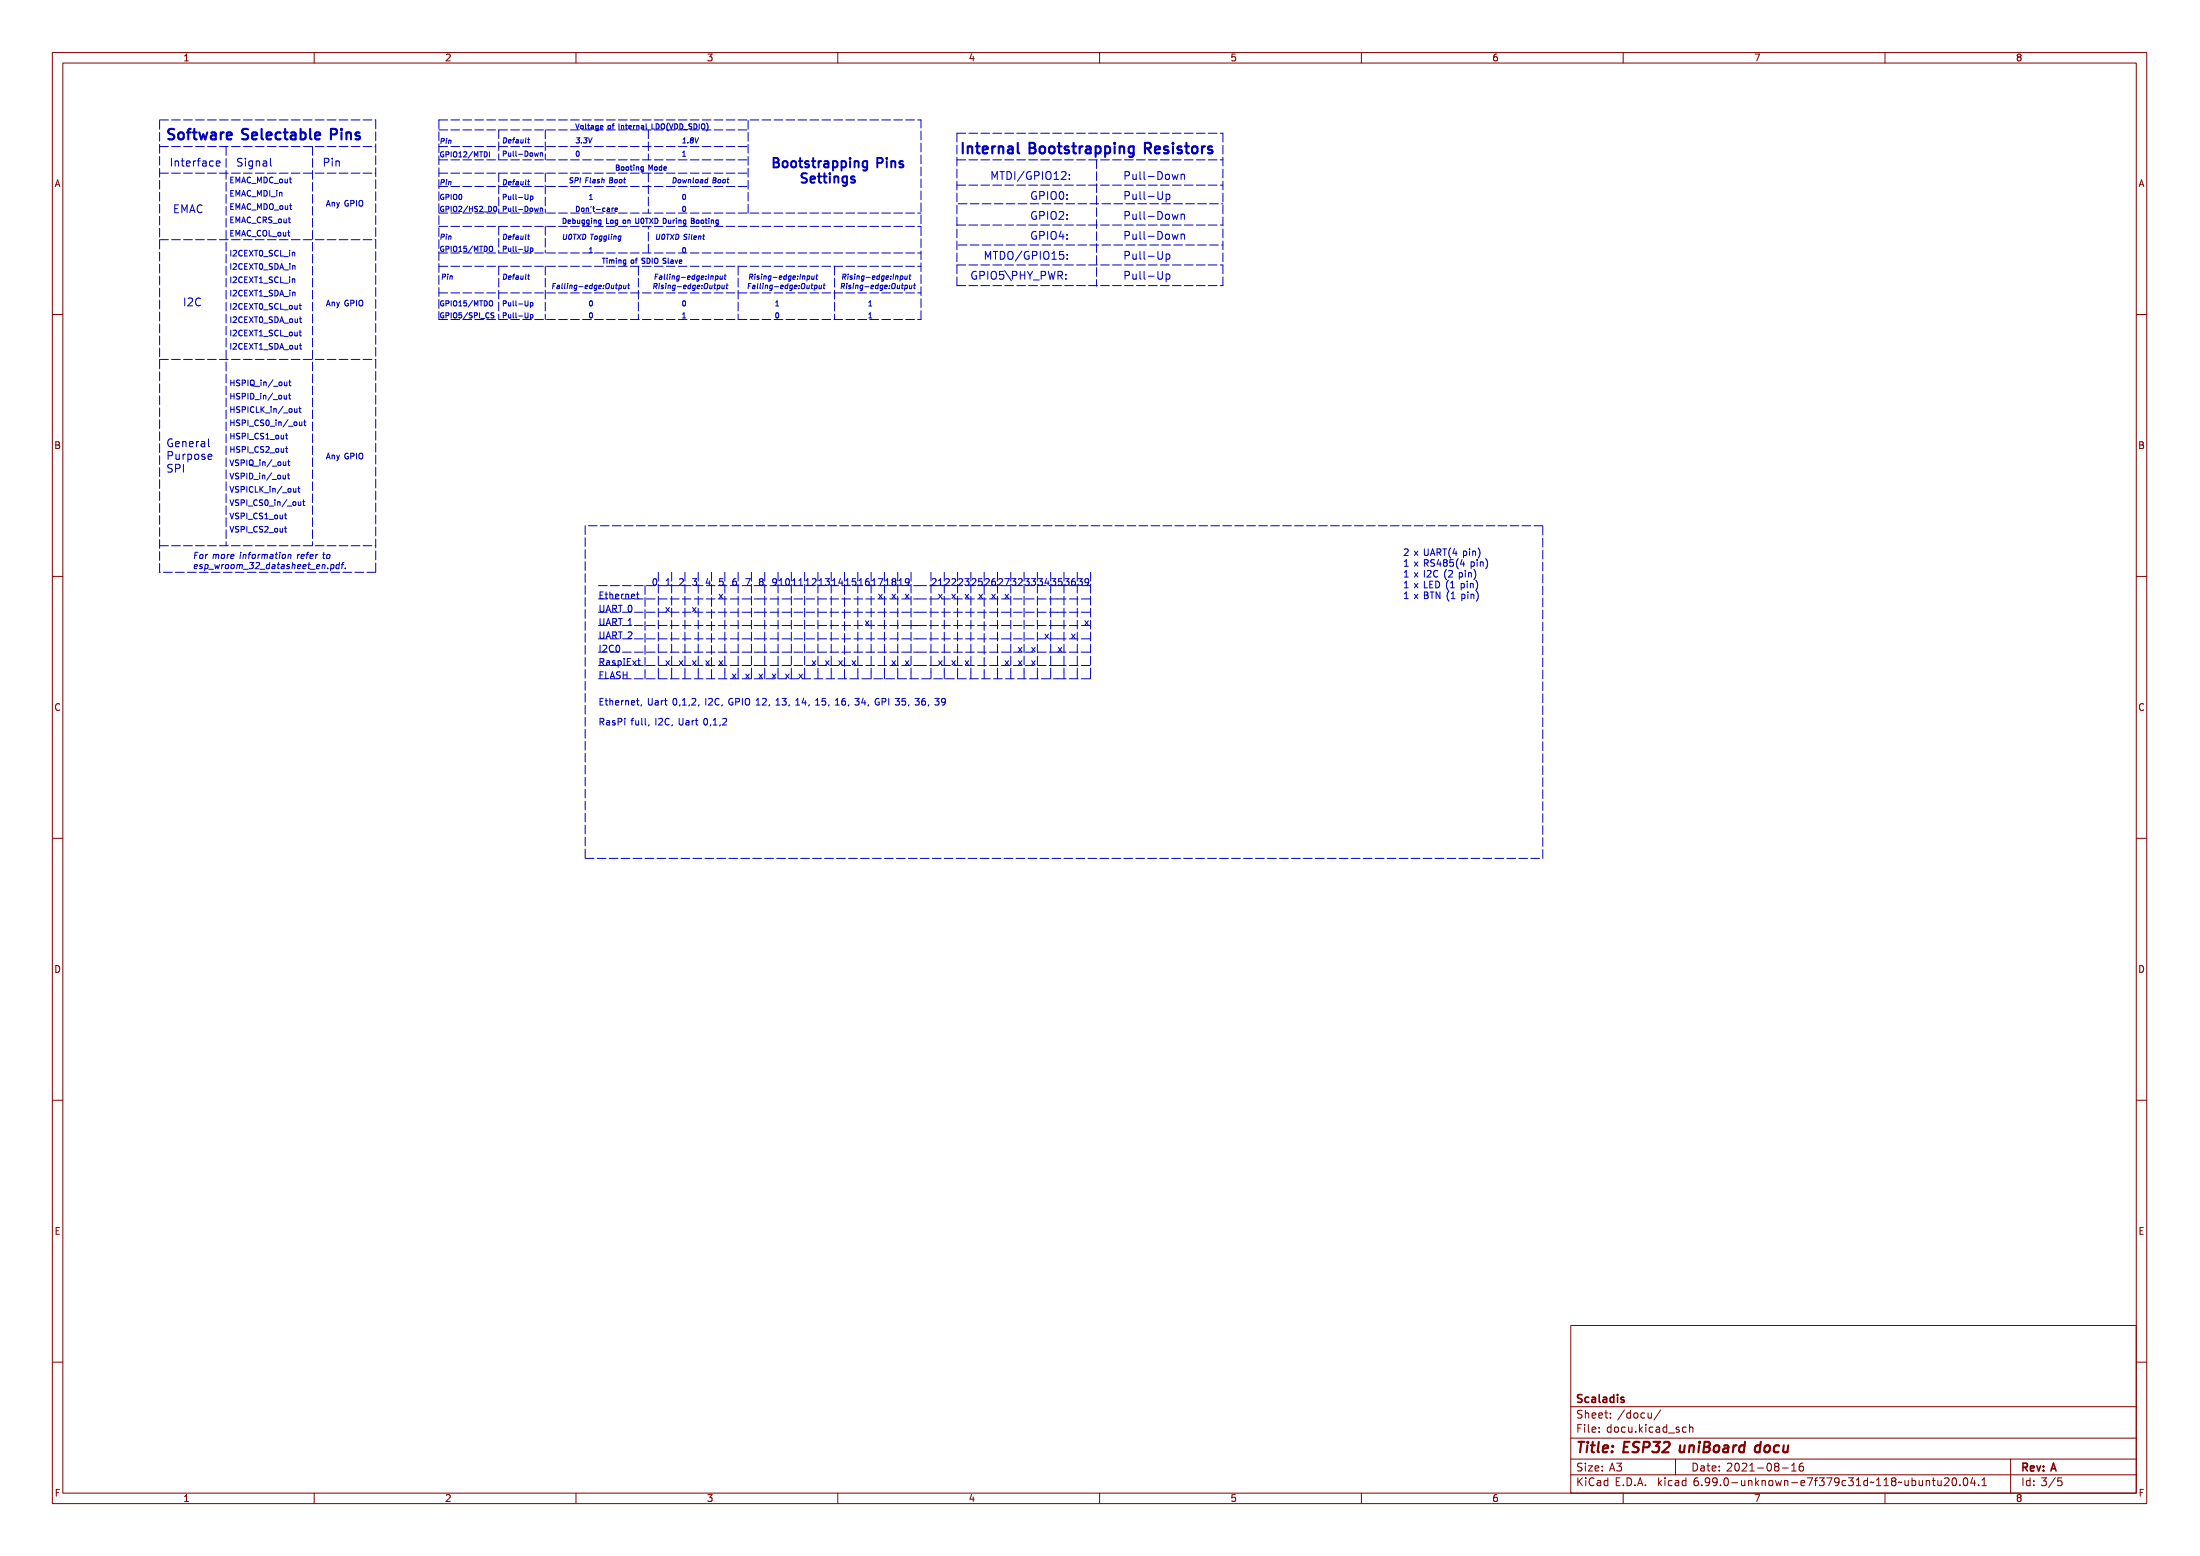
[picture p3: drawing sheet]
<svg xmlns="http://www.w3.org/2000/svg" width="420mm" height="297mm" viewBox="0 0 420 297" stroke-linecap="round" stroke-linejoin="round" font-family="sans-serif">
<g fill="none" stroke="#840000" stroke-width=".19">
<path d="M10 10h400v277h-400zM12 12h396v273h-396zM60 10v2M110 10v2M160 10v2M210 10v2M260 10v2M310 10v2M360 10v2M10 60h2M408 60h2M10 110h2"/>
<path d="M408 110h2M10 160h2M408 160h2M10 210h2M408 210h2M300 253h108v32h-108zM10 260h2M300 278.5h108M300 274.5h108M300 268.5h108M308.7 279.3h1l-.5 .6M309.4 279.9l.3 .3v.3l-.3 .3"/>
<path d="M314 269.7l.1 .1M314.1 270.6l-.1 .1M314.7 269.7l.1 .9 .4 .1 .2-.1M315.4 269.7v1M317.2 269.1l-1.3 2M320 278.5v3M320.3 272.9l.4 .1v.2l-.2 .2h-.3M320.3 272.4l.4 .1M322 272.5l-.4-.1-.3 .3 .2 .6h.5M322.7 272.6l.2-.2 .3 .1 .1 .9M322.7 271.9v1.5M342.2 279.7l.4-.4v1.5"/>
<path d="M344.3 279.3a.59 .59 0 0 0-.7 .7v.5l.1 .2 .5 .1 .2-.1 .1-.5-.2-.2-.4-.1-.3 .3M384 278.5v6.5M408 260h2M60 285v2M110 285v2M160 285v2M210 285v2M260 285v2M300 281.5h108M310 285v2M340.4 280.2h1.1M342.2 280.8h.8"/>
<path d="M360 285v2M366.5 282.6l.1 .9 .3 .1 .3-.1M367.2 282.6v1M367.9 282.6v1M367.9 282.8l.2-.2 .3 .1 .1 .9M369 282.6h.6M369.2 282.1v1.3l.4 .2M370.1 282.6l.1 .9 .3 .1 .2-.1M370.7 282.6v1M371.4 282.3l.5-.2 .3 .2v.2l-.9 1.1h.9M373 282.2l.2-.1a.8 .8 0 0 1 .5 .8 .8 .8 0 0 1-.5 .7 1 1 0 0 1-.2-1.4zM374.3 283.5v.1"/>
<path d="M375.2 282.2l.1-.1a.8 .8 0 0 1 .5 .8 .8 .8 0 0 1-.5 .7 .99 .99 0 0 1-.1-1.4zM376.7 282l-.3 1.1h.9M377.1 282.6v1M377.9 283.5v.1M378.5 283.6h.9M378.5 282.5l.4-.4v1.5M392.5 282l-1.3 2M393.7 282.1h-.7v.7l.2-.1 .5 .1 .1 .2-.1 .5-.2 .1-.5-.1"/>
</g>
<path d="M339.8 276a.66 .66 0 0 0-1 .3l-.1 .6 .2 .2h.8M340.7 275.9l-.1 1.2a.57 .57 0 0 0 .8 0M341.5 275.9l-.1 1.3" fill="none" stroke="#840000" stroke-width=".4"/>
<path d="M310 267.2l.2 .2-.2 .3M310 266.7l.1 .1" fill="none" stroke="#840000" stroke-width=".3"/>
<g fill="none" stroke="#0000c2" stroke-width=".19">
<path d="M41.3 31.2l.7-.1-.1-.3-.4-.1-.2 .2 .1 .7h.5M51.7 30.2v1.3l.2 .2M93 29.2v.5M93.5 29v1M94.4 39.4h.1a.48 .48 0 0 1 .4 .5 .48 .48 0 0 1-.5 .4l-.1-.3zM100.8 34.6h.4M100.8 26.6h.4M100.8 37.1v.9M101 34.3l-.1 .9 .2 .1M101 26.3l-.1 .9 .2 .1M101.3 37.4v1M101.3 37.5l.3-.1 .2 .2-.1 .4h-.4"/>
<path d="M102.8 39.7l-.2 .7-.2-.5M102.8 29.2l-.2 .6-.2-.4M103.2 39.8h.4v.6M103.2 29.2v.6M103.2 39.7v.7M103.2 29.3l.4-.1v.6M116.9 39.7v.7M117.2 39.7l-.3 .2M118.3 34.3h.3l.2 .1-.1 .5h-.4M119.1 34.3h.4M119.3 33.9l-.1 .9 .2 .1M138.1 34.3h.3l.2 .1-.1 .4-.3 .1"/>
<path d="M138.9 34.3h.3M139 33.9l-.1 .9 .3 .1M203.4 32.8l.2 .2-.1 .4-.8 .9h.9M204.2 34.1v.2M204.2 33.3v.2M222 36.6l-.1 1.3M222.7 37.1v1.5M222.7 37.1h.4l.3 .3-.1 .6h-.6M225 33.3l-.3 1-.3-.8M225.6 33.3v1M225.6 33.4l.2-.1h.3l.1 1M56.2 53.3l.1 .7"/>
<path d="M56.2 48.2l.1 .7M57.1 58.3h.4M57.3 57.9v1l.2 .1M93.7 47l.2 .1 .2 .2-.1 .6-.3 .1M93.7 57.4l.2 .1 .2 .2-.1 .6-.3 .1M93.9 59.8h.4M100.8 52.7h.4M100.8 45h.4M100.8 47v.9M100.8 57.4v.9M100.8 59.7v.9M101 52.3l-.1 .9 .2 .1"/>
<path d="M101 44.7l-.1 .9 .2 .1M101.3 47.4l.3-.1 .2 .2-.1 .4h-.4M101.3 47.3v1M101.3 57.7v1M101.3 57.8l.3-.1 .2 .2-.1 .5h-.4M117.4 40h.5v-.2l-.3-.1-.2 .2 .1 .4h.4M118.3 54.5l.3-.1 .1 .2-.1 .5h-.4M118.3 54.4l-.2 1M118.6 45.1l-.3-.1-.2 .2v.5h.4M118.6 45l-.1 .9-.2 .1h-.3M119.1 54.4v.7l.4-.1M119.6 54.4l-.1 .7"/>
<path d="M119.9 54.4h.4M120.1 54.1l-.1 .9 .2 .1M134.2 45h.4M134.4 44.7l-.1 .9 .2 .1M136.7 52.7h.4v.4l-.2 .2h-.3M136.7 52.7l-.1 1M137.1 54.5l.2-.1 .2 .2-.1 .4-.3 .1M137.6 52.7l-.1 .6 .4-.1M137.9 54.4v.7l.4-.1M138 52.7l-.1 .6M138.3 52.7h.4M138.3 54.4v.7"/>
<path d="M138.5 52.3l-.1 .9 .2 .1M138.7 54.4h.4M138.9 54.1l-.1 .9 .2 .1M154.2 52.7h.3l.2 .2-.1 .3-.4 .1M155.1 52.7l-.1 .6 .4-.1M155.5 52.7l-.1 .6M155.6 54.5l.3-.1 .2 .2-.2 .5h-.4M155.6 54.4l-.1 1M155.8 52.7h.4M156 52.3l-.1 .9 .2 .1M156.5 54.4l-.1 .7 .4-.1M156.9 54.4l-.1 .7"/>
<path d="M157.2 54.4h.4M157.4 54.1l-.1 .9 .2 .1M172 52.7h.3l.1 .2-.1 .3-.3 .1M172.9 52.7l-.1 .6 .4-.1M172.9 54.5l.3-.1 .1 .2-.1 .4-.3 .1M173.3 52.7l-.1 .6M173.6 52.7h.4M173.7 54.4v.7l.4-.1M173.8 52.3l-.1 .9 .2 .1M174.2 54.4l-.1 .7M174.5 54.4h.4M174.7 54.1l-.1 .9 .2 .1"/>
<path d="M203.8 49.4v.1M203.8 48.6v.1M222 48l-.1 1.4M222 51.8l-.1 1.4M222.7 48.5v1.5M222.7 52.3v1.5M222.7 48.6l.4-.1 .3 .3-.1 .6h-.6M222.7 52.4l.4-.1 .3 .3-.1 .6h-.6M225 40.9l-.3 1-.3-.7M225 44.7l-.3 1-.3-.7M225.6 40.9v1M225.6 44.7v1"/>
<path d="M225.6 41l.2-.1h.3l.1 1M225.6 44.8l.2-.1 .3 .1 .1 .9M54.7 75.5v.7M54.7 76.1h-.4M54.8 72.9v.7M54.8 73.5l-.4 .1M55.1 75.5h.4M55.2 72.9h.4M55.3 75.1v.9l.2 .2M55.3 72.6v.9l.3 .1M56.2 78l.1 .7 .4-.1M56.7 78v.7"/>
<path d="M57.1 78h.4M57.1 63.4h.4M57.2 60.9h.4M57.2 65.9h.4M57.2 77.6v1l.3 .1M57.3 63v1l.2 .1M57.4 61.5l.2 .1M57.4 66.6l.2 .1M93.9 60.1l.3 .2 .1 .2-.2 .2-.3-.1M101.3 60v1M101.3 60.1l.3-.1 .2 .2-.1 .4h-.4M39.8 83.8v1.3l.2 .2"/>
<path d="M40 86.7l.4 .1 .1 .3-.8 .1M40.4 87.6l-.4 .1M54.3 98.3h.4M54.5 85.6h.4M54.5 99h.2M54.5 90.7v.7M54.5 91.3l-.3 .1M54.5 83.1h.4M54.6 88.2v.7M54.6 88.8l-.3 .1M54.7 82.7v.9l.2 .2M54.7 85.3v.9l.2 .1"/>
<path d="M54.9 90.7h.4M54.9 88.2h.5M55 90.3v1l.3 .1M55.1 87.8v.9l.3 .2M56.5 93.2v.8M56.5 93.9h-.4M56.9 93.2h.4M57 96.3l.1 .2 .3-.1M57 92.9v.9l.3 .2M57.2 80.5v.7h.4M57.4 95.8v.7M57.6 80.5v.8"/>
<path d="M57.8 95.8h.4M58 95.4v.9l.2 .2M58 80.5h.4M58.2 80.2v.9l.2 .2M54.3 100.9h.4M54.5 101.5l.2 .1M58.5 105.8h.4M59 105.4l-.3 .2-.2 1M59.2 106.2l.6-.1v-.2l-.4-.1-.2 .2v.6h.5M60.3 105.8l-.1 .8M60.7 105.8l-.4 .3M61.6 105.8h.5"/>
<path d="M61.9 105.4l-.2 1.1 .3 .1M62.5 105.9l.2-.1 .3 .1v.5l-.2 .2-.4-.1zM63.2 107.8h.5v.5l-.2 .3-.3-.1M63.2 107.8l-.1 1.2M64.8 107.8h-.3l-.3 .2v.5h.5M64.8 107.4l-.1 1.2M65.2 107.8h.4M65.7 107.4l-.3 .1-.1 1.1M66 108.5l-.1 .1M121.6 113.4h.4M121.7 113v1.1l.3 .2M279.8 109.3v.9"/>
<path d="M280.2 110.9v.2M280.3 113v.1M280.5 109.3v.9M280.5 109.4l.1-.1 .3 .1 .1 .8M280.8 111.5l.2-.1h.3l.1 .8M280.8 111.4v.8M280.9 113.6l.2-.2 .3 .1 .1 .8M280.9 113.4v.9M281.3 105.2v.8M281.3 105.3l.1-.1 .3 .1 .1 .7M281.7 109.1a1.48 1.48 0 0 1-.2 1.5M281.8 110.8a1.46 1.46 0 0 1 0 1.9"/>
<path d="M282 112.8a1.46 1.46 0 0 1 0 2M282.1 106.8v.2M282.1 107.3v.8M282.3 104.6a1.46 1.46 0 0 1 0 1.9M282.7 107.3v.8M282.7 107.4l.2-.1h.3l.1 .8M283.7 106.7a1.46 1.46 0 0 1 0 1.9M121.8 126.1h.5M122 125.7v1.1l.3 .2M134.7 137.1a.68 .68 0 0 1 .4 .7 .68 .68 0 0 1-.4 .6M135.7 138.3l-.1 .3M136.2 138.4h.7"/>
<path d="M136.2 137.5l.4-.4v1.3M137.5 138.3l-.1 .3M138 137.3l.5-.2 .3 .4-.8 .9h.8M168.9 133.3l.3 .3-.1 .3-.2 .1M169.7 133.3v1.3M171 133.3h.8l-.5 .5 .4 .1v.6l-.2 .1-.5-.1M172.9 133.3h-.6l-.1 .6 .2-.1 .5 .1 .1 .2-.1 .4-.2 .1-.5-.1M173.6 134.5l-.1 .3M174.8 133.3h.8l-.5 .5 .4 .1v.6l-.2 .1-.5-.1M176.6 133.3l-.3 .1a.86 .86 0 0 0 0 1.2l.4-.1 .1-.4-.3-.3h-.2l-.3 .3M177.4 134.5l-.2 .3M178.5 133.3h.8l-.4 .5 .4 .1v.6l-.2 .1-.6-.1"/>
<path d="M180.5 133.9l-.2 .2h-.4l-.1-.2v-.3l.3-.3h.2l.2 .3a.84 .84 0 0 1-.3 1h-.3"/>
</g>
<path d="M126.9 31.8l.3 .1 .1 .2-.5 .1M127.2 32.5h-.3M134 23.8l.2-.2 .4 .2v.5l-.1 .3h-.3l-.2-.1zM134.9 23.5a1.14 1.14 0 0 1 0 1.5M129.4 49.6l-.2 .7M129.7 50l.5-.1v-.2l-.3-.1-.2 .2 .1 .4h.4M135.4 41.7v.1M135.4 42v.7M135.9 42v.7M135.9 42.1l.3-.1 .1 .7M137.2 42h-.3l-.2 .2 .1 .4h.4M137.2 42v.8l-.2 .2-.2-.1" fill="none" stroke="#0000c2" stroke-width=".2"/>
<path d="M161.2 33.7l.5 .1M161.7 33.7v1.4l-.3 .4M161.7 34.8l-.5 .1M163.2 33.8l-.4-.1-.3 .2 .1 .3 .6 .2v.4h-.7M172.4 30.8h-.4l-.2 .2v.3l.6 .1v.5h-.6" fill="none" stroke="#0000c2" stroke-width=".36"/>
<path d="M66.2 25.3v1.3M66.2 25.5a.5 .5 0 0 1 .8 .1v1M68.7 25.4l-.5-.1-.3 .3 .1 .2 .7 .2v.2v.3h-.8M227.6 28.3a.55 .55 0 0 1 .6-.4 .55 .55 0 0 1 .5 .4v.6a.55 .55 0 0 1-.5 .4 .55 .55 0 0 1-.6-.4M229.6 27.9v1.4M230.1 27.9l-.4 .1-.1 .3M231.5 28l-.5-.1-.3 .3 .1 .3 .7 .2 .1 .2-.1 .3h-.8" fill="none" stroke="#0000c2" stroke-width=".4"/>
<g fill="none" stroke="#0000c2" stroke-width=".19" stroke-dasharray="1.7 .6">
<path d="M30.5 33.1h41.3M30.5 28h41.3M30.5 22.9h41.3M43.2 28v76.2M59.7 28v76.2M71.8 22.9v86.4M83.8 22.9v38.1M83.8 22.9h92.1M83.8 28h59.1M83.8 35.6h59.1M83.8 33.1h59.1M83.8 30.5h59.1"/>
<path d="M83.8 24.8h59.1M95.2 24.8v5.7M95.2 33.1v7.6M104.1 24.8v5.7M104.1 33.1v7.6M123.8 24.8v5.7M123.8 33.1v7.6M182.8 35.3h50.8M182.8 30.5h50.8M182.8 25.4v29.2M182.8 25.4h50.8M183 38.9h50.6"/>
<path d="M209.4 30.5v24.1M233.6 25.4v29.2M30.5 45.8h41.3M83.8 50.8h92.1M83.8 43.2h92.1M83.8 48.3h92.1M83.8 40.7h92.1M83.8 55.9h92.1M95.2 43.2v5.1M95.2 50.8v10.2M104.1 50.8v10.2M104.1 43.2v5.1"/>
<path d="M121.9 50.8v10.2M123.8 48.3v-5.1M141 50.8v10.2M142.9 40.7v-17.8M159.4 50.8v10.2M182.8 54.5h50.8M182.8 50.6h50.8M182.8 43h50.8M183 46.8h50.6M30.5 68.6h41.3M83.8 61h92.1M175.9 61v-38.1"/>
<path d="M30.5 109.3v-86.4M30.5 104.2h41.3M71.8 109.3h-41.3M111.8 100.4v63.5M114.3 116.9h30.5M114.3 119.4h30.5M114.3 114.3h30.5M114.3 111.8h30.5M123.2 111.8v16.5M125.7 109.3v19M128.3 109.3v19M130.8 109.3v19"/>
<path d="M133.3 109.3v19M135.9 111.8v16.5M135.9 109.3v2.5M138.4 109.3v19M141 109.3v19M143.5 109.3v19M144.8 114.3h30.5M144.8 116.9h30.5M144.8 119.4h30.5M144.8 111.8h30.5M146 109.3v19M148.6 109.3v19"/>
<path d="M151.1 109.3v19M153.7 109.3v19M156.2 109.3v19M158.7 109.3v19M161.3 111.8v16.5M161.3 109.3v2.5M163.8 109.3v19M166.4 109.3v19M168.9 109.3v19M171.4 109.3v19M174 119.4h1.3M174 109.3v19"/>
<path d="M175.3 111.8h26.6M175.3 119.4h26.6M175.3 116.9h26.6M175.3 114.3h26.6M177.8 109.3v19M180.3 109.3v19M182.9 109.3v19M185.4 109.3v19M188 111.8v16.5M188 109.3v2.5M190.5 109.3v19M193 109.3v19"/>
<path d="M195.6 109.3v19M198.1 109.3v19M200.7 109.3v19M201.9 114.3h6.4M201.9 111.8h6.4M201.9 119.4h6.4M201.9 116.9h6.4M203.2 109.3v19M205.7 109.3v19M208.3 109.3v19M294.6 100.4h-182.8M114.3 122h30.5"/>
<path d="M114.3 129.6h87.6M114.3 127h30.5M114.3 124.5h30.5M123.2 128.3v1.3M125.7 128.3v1.3M128.3 128.3v1.3M130.8 128.3v1.3M133.3 128.3v1.3M135.9 128.3v1.3M138.4 128.3v1.3M144.8 127h30.5M144.8 124.5h30.5"/>
<path d="M144.8 122h30.5M156.2 128.3v1.3M158.7 128.3v1.3M161.3 128.3v1.3M163.8 128.3v1.3M166.4 128.3v1.3M168.9 128.3v1.3M171.4 128.3v1.3M174 128.3v1.3M175.3 124.5h26.6M175.3 122h26.6M175.3 127h26.6"/>
<path d="M177.8 128.3v1.3M180.3 128.3v1.3M182.9 128.3v1.3M185.4 128.3v1.3M188 128.3v1.3M190.5 128.3v1.3M193 128.3v1.3M195.6 128.3v1.3M198.1 128.3v1.3M200.7 128.3v1.3M201.9 129.6h6.4M201.9 127h6.4"/>
<path d="M201.9 122h6.4M201.9 124.5h6.4M203.2 128.3v1.3M205.7 128.3v1.3M208.3 129.6v-1.3M111.8 163.9h182.8M294.6 163.9v-63.5"/>
</g>
<g font-size="2.8" fill="#0000c2">
<text x="31.7" y="26.7">Software Selectable Pins</text>
<text x="183.4" y="29.4">Internal Bootstrapping Resistors</text>
</g>
<text font-size="2.8" fill="#840000" x="301" y="277.3">Title: ESP32 uniBoard docu</text>
<g font-size="2.5" fill="#0000c2">
<text x="147.3" y="32">Bootstrapping Pins</text>
<text x="150.8" y="35">Settings</text>
</g>
<g font-size="2.1" fill="#0000c2">
<text x="32.4" y="31.8">Interface</text>
<text x="45.1" y="31.8">Signal</text>
<text x="61.6" y="31.8">Pin</text>
<text x="189.1" y="34.3">MTDI/GPIO12:</text>
<text x="214.5" y="34.3">Pull-Down</text>
<text x="33" y="40.7">EMAC</text>
<text x="196.7" y="38.1">GPIO0:</text>
<text x="196.7" y="41.9">GPIO2:</text>
<text x="214.5" y="41.9">Pull-Down</text>
<text x="214.5" y="38.1">Pull-Up</text>
<text x="196.7" y="45.8">GPIO4:</text>
<text x="214.5" y="45.8">Pull-Down</text>
<text x="185.3" y="53.4">GPIO5\PHY_PWR:</text>
<text x="187.8" y="49.6">MTDO/GPIO15:</text>
<text x="214.5" y="53.4">Pull-Up</text>
<text x="214.5" y="49.6">Pull-Up</text>
<text x="34.9" y="58.5">I2C</text>
<text x="31.7" y="85.4">General</text>
<text x="31.7" y="87.8">Purpose</text>
<text x="31.7" y="90.2">SPI</text>
</g>
<g font-size="2.1" fill="#840000">
<text x="301" y="267.8">Scaladis</text>
<text x="301" y="273.5">File: docu.kicad_sch</text>
<text x="301" y="270.8">Sheet: /docu/</text>
<text x="301" y="280.9">Size: A3</text>
<text x="323" y="280.9">Date: 2021-08-16</text>
<text x="386" y="280.9">Rev: A</text>
<text x="301" y="283.7">KiCad E.D.A. kicad 6.99.0-unknown-e7f379c31d~118~ubuntu20.04.1</text>
<text x="386" y="283.7">Id: 3/5</text>
</g>
<g font-size="1.8" fill="#840000">
<text x="35" y="11.7">1</text>
<text x="85" y="11.7">2</text>
<text x="135" y="11.7">3</text>
<text x="185" y="11.7">4</text>
<text x="235" y="11.7">5</text>
<text x="285" y="11.7">6</text>
<text x="335" y="11.7">7</text>
<text x="385" y="11.7">8</text>
<text x="10.3" y="35.7">A</text>
<text x="408.3" y="35.7">A</text>
<text x="10.3" y="85.7">B</text>
<text x="408.3" y="85.7">B</text>
<text x="10.3" y="135.7">C</text>
<text x="408.3" y="135.7">C</text>
<text x="10.3" y="185.7">D</text>
<text x="408.3" y="185.7">D</text>
<text x="10.4" y="235.7">E</text>
<text x="408.4" y="235.7">E</text>
<text x="10.4" y="285.7">F</text>
<text x="35" y="286.7">1</text>
<text x="85" y="286.7">2</text>
<text x="135" y="286.7">3</text>
<text x="185" y="286.7">4</text>
<text x="235" y="286.7">5</text>
<text x="285" y="286.7">6</text>
<text x="335" y="286.7">7</text>
<text x="385" y="286.7">8</text>
<text x="408.4" y="285.7">F</text>
</g>
<g font-size="1.8" fill="#0000c2">
<text x="268" y="106.1">2 x UART(4 pin)</text>
<text x="124.5" y="111.8">0</text>
<text x="127" y="111.8">1</text>
<text x="129.5" y="111.8">2</text>
<text x="132.1" y="111.8">3</text>
<text x="134.6" y="111.8">4</text>
<text x="137.2" y="111.8">5</text>
<text x="139.7" y="111.8">6</text>
<text x="142.2" y="111.8">7</text>
<text x="144.8" y="111.8">8</text>
<text x="147.3" y="111.8">910</text>
<text x="151.1" y="111.8">11</text>
<text x="153.7" y="111.8">12</text>
<text x="156.2" y="111.8">13</text>
<text x="158.7" y="111.8">14</text>
<text x="161.3" y="111.8">15</text>
<text x="163.8" y="111.8">16</text>
<text x="166.4" y="111.8">17</text>
<text x="168.9" y="111.8">18</text>
<text x="171.4" y="111.8">19</text>
<text x="177.8" y="111.8">21</text>
<text x="180.3" y="111.8">22</text>
<text x="182.9" y="111.8">23</text>
<text x="185.4" y="111.8">25</text>
<text x="188" y="111.8">26</text>
<text x="190.5" y="111.8">27</text>
<text x="193" y="111.8">32</text>
<text x="195.6" y="111.8">33</text>
<text x="198.1" y="111.8">34</text>
<text x="200.7" y="111.8">35</text>
<text x="203.2" y="111.8">36</text>
<text x="205.7" y="111.8">39</text>
<text x="268" y="108.2">1 x RS485(4 pin)</text>
<text x="268" y="110.2">1 x I2C (2 pin)</text>
<text x="268" y="112.3">1 x LED (1 pin)</text>
<text x="114.3" y="114.3">Ethernet</text>
<text x="114.3" y="116.9">UART 0</text>
<text x="114.3" y="119.4">UART 1</text>
<text x="127" y="116.9">x</text>
<text x="132.1" y="116.9">x</text>
<text x="137.2" y="114.3">x</text>
<text x="165.1" y="119.4">x</text>
<text x="167.6" y="114.3">x</text>
<text x="170.2" y="114.3">x</text>
<text x="172.7" y="114.3">x</text>
<text x="179.1" y="114.3">x</text>
<text x="181.6" y="114.3">x</text>
<text x="184.1" y="114.3">x</text>
<text x="186.8" y="114.3">x</text>
<text x="189.2" y="114.3">x</text>
<text x="191.8" y="114.3">x</text>
<text x="207" y="119.4">x</text>
<text x="268" y="114.3">1 x BTN (1 pin)</text>
<text x="114.3" y="122">UART 2</text>
<text x="114.3" y="124.5">I2C0</text>
<text x="194.3" y="124.5">x</text>
<text x="196.8" y="124.5">x</text>
<text x="199.4" y="122">x</text>
<text x="201.9" y="124.5">x</text>
<text x="204.5" y="122">x</text>
<text x="114.3" y="127">RaspiExt</text>
<text x="114.3" y="129.6">FLASH</text>
<text x="127" y="127">x</text>
<text x="129.5" y="127">x</text>
<text x="132.1" y="127">x</text>
<text x="134.6" y="127">x</text>
<text x="137.2" y="127">x</text>
<text x="139.7" y="129.6">x</text>
<text x="142.2" y="129.6">x</text>
<text x="144.8" y="129.6">x</text>
<text x="147.3" y="129.6">x</text>
<text x="149.9" y="129.6">x</text>
<text x="152.4" y="129.6">x</text>
<text x="154.9" y="127">x</text>
<text x="157.5" y="127">x</text>
<text x="160" y="127">x</text>
<text x="162.6" y="127">x</text>
<text x="170.2" y="127">x</text>
<text x="172.7" y="127">x</text>
<text x="179.1" y="127">x</text>
<text x="181.6" y="127">x</text>
<text x="184.1" y="127">x</text>
<text x="191.8" y="127">x</text>
<text x="194.3" y="127">x</text>
<text x="196.8" y="127">x</text>
<text x="114.3" y="134.7">Ethernet, Uart 0,1,2, I2C, GPIO 12, 13, 14, 15, 16, 34, GPI 35, 36, 39</text>
<text x="114.3" y="138.5">RasPi full, I2C, Uart 0,1,2</text>
</g>
<g font-size="1.7" fill="#0000c2">
<text x="36.8" y="106.7">For more information refer to</text>
<text x="36.8" y="108.6">esp_wroom_32_datasheet_en.pdf.</text>
</g>
<g font-size="1.5" fill="#0000c2">
<text x="43.8" y="35">EMAC_MDC_out</text>
<text x="43.8" y="37.5">EMAC_MDI_in</text>
<text x="43.8" y="40">EMAC_MDO_out</text>
<text x="62.2" y="39.4">Any GPIO</text>
<text x="43.8" y="42.6">EMAC_CRS_out</text>
<text x="43.8" y="45.1">EMAC_COL_out</text>
<text x="43.8" y="51.5">I2CEXT0_SDA_in</text>
<text x="43.8" y="48.9">I2CEXT0_SCL_in</text>
<text x="43.8" y="56.6">I2CEXT1_SDA_in</text>
<text x="43.8" y="59.1">I2CEXT0_SCL_out</text>
<text x="43.8" y="54">I2CEXT1_SCL_in</text>
<text x="62.2" y="58.5">Any GPIO</text>
<text x="43.8" y="64.2">I2CEXT1_SCL_out</text>
<text x="43.8" y="61.6">I2CEXT0_SDA_out</text>
<text x="43.8" y="66.7">I2CEXT1_SDA_out</text>
<text x="43.8" y="73.7">HSPIQ_in/_out</text>
<text x="43.8" y="76.2">HSPID_in/_out</text>
<text x="43.8" y="78.8">HSPICLK_in/_out</text>
<text x="43.8" y="83.9">HSPI_CS1_out</text>
<text x="43.8" y="81.3">HSPI_CS0_in/_out</text>
<text x="43.8" y="86.4">HSPI_CS2_out</text>
<text x="43.8" y="88.9">VSPIQ_in/_out</text>
<text x="62.2" y="87.7">Any GPIO</text>
<text x="43.8" y="94">VSPICLK_in/_out</text>
<text x="43.8" y="91.5">VSPID_in/_out</text>
<text x="43.8" y="99.1">VSPI_CS1_out</text>
<text x="43.8" y="101.6">VSPI_CS2_out</text>
<text x="43.8" y="96.6">VSPI_CS0_in/_out</text>
</g>
<g font-size="1.4" fill="#0000c2">
<text x="83.9" y="27.5">Pin</text>
<text x="95.9" y="27.3">Default</text>
<text x="95.9" y="29.9">Pull-Down</text>
<text x="109.9" y="24.7">Voltage of Internal LDO(VDD_SDIO)</text>
<text x="109.9" y="27.3">3.3V</text>
<text x="109.9" y="29.9">0</text>
<text x="130.2" y="29.9">1</text>
<text x="130.2" y="27.3">1.8V</text>
<text x="83.9" y="35.3">Pin</text>
<text x="83.9" y="30">GPIO12/MTDI</text>
<text x="95.9" y="35.3">Default</text>
<text x="108.6" y="35">SPI Flash Boot</text>
<text x="117.5" y="32.5">Booting Mode</text>
<text x="128.3" y="35">Download Boot</text>
<text x="83.9" y="40.4">GPIO2/HS2_D0</text>
<text x="83.9" y="38.1">GPIO0</text>
<text x="95.9" y="40.4">Pull-Down</text>
<text x="95.9" y="38.1">Pull-Up</text>
<text x="109.9" y="40.4">Don't-care</text>
<text x="112.4" y="38.1">1</text>
<text x="130.2" y="40.4">0</text>
<text x="130.2" y="38.1">0</text>
<text x="83.9" y="45.8">Pin</text>
<text x="95.9" y="45.8">Default</text>
<text x="107.3" y="45.8">U0TXD Toggling</text>
<text x="107.3" y="42.7">Debugging Log on U0TXD During Booting</text>
<text x="125.1" y="45.8">U0TXD Silent</text>
<text x="83.9" y="48">GPIO15/MTDO</text>
<text x="84.2" y="53.4">Pin</text>
<text x="95.9" y="48">Pull-Up</text>
<text x="95.9" y="53.4">Default</text>
<text x="112.4" y="48.3">1</text>
<text x="114.9" y="50.3">Timing of SDIO Slave</text>
<text x="124.8" y="53.4">Falling-edge:Input</text>
<text x="130.2" y="48.3">0</text>
<text x="142.9" y="53.4">Rising-edge:Input</text>
<text x="160.7" y="53.4">Rising-edge:Input</text>
<text x="83.9" y="58.5">GPIO15/MTDO</text>
<text x="95.9" y="58.5">Pull-Up</text>
<text x="105.3" y="55.2">Falling-edge:Output</text>
<text x="112.4" y="58.5">0</text>
<text x="124.6" y="55.2">Rising-edge:Output</text>
<text x="130.2" y="58.5">0</text>
<text x="142.6" y="55.2">Falling-edge:Output</text>
<text x="148" y="58.5">1</text>
<text x="160.4" y="55.2">Rising-edge:Output</text>
<text x="165.7" y="58.5">1</text>
<text x="83.9" y="60.7">GPIO5/SPI_CS</text>
<text x="95.9" y="60.7">Pull-Up</text>
<text x="112.4" y="60.7">0</text>
<text x="130.2" y="60.7">1</text>
<text x="148" y="60.7">0</text>
<text x="165.7" y="60.7">1</text>
</g>
</svg>
